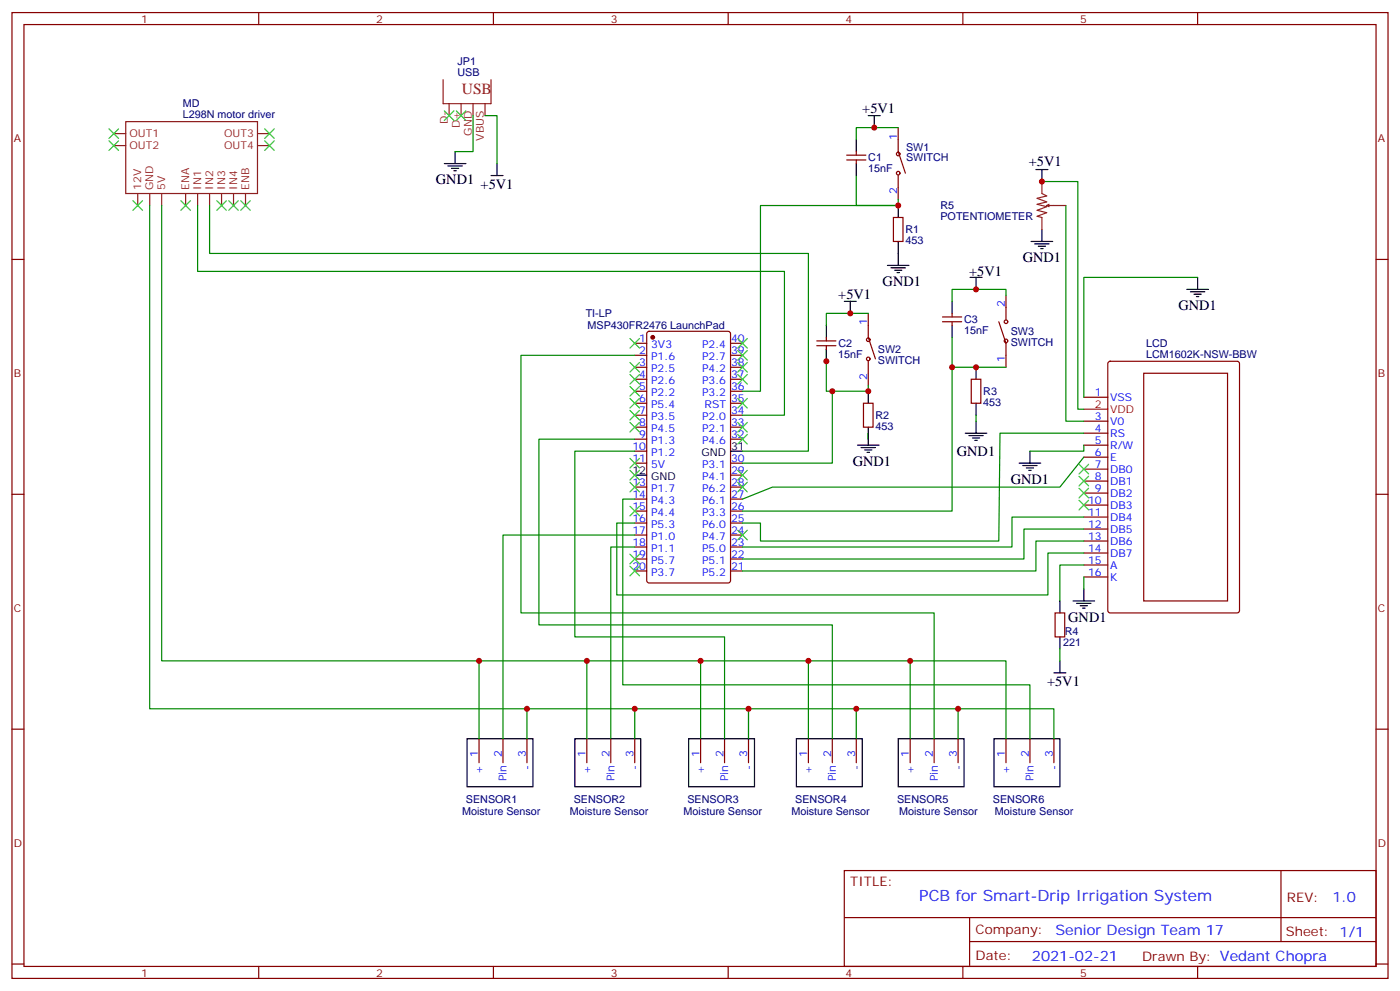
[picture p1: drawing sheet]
<svg xmlns="http://www.w3.org/2000/svg" width="412mm" height="292mm" viewBox="0 0 412 292" stroke-linecap="round" stroke-linejoin="round" font-family="sans-serif">
<g fill="none" stroke="#870000" stroke-width=".35">
<path d="M3.5 3.7h405.4v284.3h-405.4zM7.1 7.2h398.2v277.3h-398.2zM76.2 3.7v3.5M145.3 3.7v3.5M214.5 3.7v3.5M283.6 3.7v3.5M352.8 3.7v3.5M264.6 37.6v7l2.1 6.4M249.4 47.1h5.7M249.4 45.7h5.7M252.2 44.6v1.1M252.2 47.1v1.1"/>
<path d="M264.6 51.7v7M3.5 76.4h3.6M263.2 64h2.8v7.1h-2.8zM405.3 76.4h3.6M190.7 97.7l.5-.2h23.3l.6 .5 .1 72.9-.5 .7h-23.5l-.6-.4-.1-73zM243.4 99.3v1.1M255.8 92.3v7l2.1 6.4M277.6 94.7h5.7M277.6 93.3h5.7M280.5 92.3v1M280.5 94.7v1.1M294.2 94.7l2.1 6.4v7"/>
<path d="M296.3 87v7M187 101.1h3.5M187 104.6h3.5M187 108.1h3.5M187 111.7h3.5M187 115.2h3.5M187 118.7h3.5M215.2 101.1h3.5M215.2 104.6h3.5M215.2 108.1h3.5M215.2 111.7h3.5M215.2 115.2h3.5"/>
<path d="M215.2 118.7h3.5M240.6 101.8h5.6M240.6 100.4h5.6M243.4 101.8v1M254.4 118.7h2.8v7.1h-2.8zM255.8 106.4v7M286.1 111.7h2.8v7h-2.8zM319.3 116.9h7M326.6 106.6l.4-.2h37.4l.7 .4v72.9l-.4 .7h-37.7l-.6-.4-.1-72.9zM336.9 109.9h24.7v67h-24.7zM187 122.2h3.5M187 125.8h3.5"/>
<path d="M187 129.3h3.5M187 132.8h3.5M187 136.3h3.5M215.2 122.2h3.5M215.2 125.8h3.5M215.2 129.3h3.5M215.2 136.3h3.5M215.2 139.9h3.5M319.3 124h7M319.3 127.5h7M319.3 131.1h7M319.3 134.6h7"/>
<path d="M319.3 138.1h7M3.5 145.5h3.6M187 143.4h3.5M187 146.9h3.5M187 150.5h3.5M187 154h3.5M187 157.5h3.5M215.2 143.4h3.5M215.2 146.9h3.5M215.2 150.5h3.5M215.2 154h3.5M215.2 157.5h3.5"/>
<path d="M319.3 141.6h7M319.3 145.2h7M319.3 148.7h7M319.3 152.2h7M319.3 155.8h7M319.3 159.3h7M405.3 145.5h3.6M187 161h3.5M187 164.6h3.5M187 168.1h3.5M215.2 161h3.5M215.2 164.6h3.5"/>
<path d="M215.2 168.1h3.5M319.3 162.8h7M319.3 166.3h7M319.3 169.9h7M310.8 180.4h2.8v7.1h-2.8zM3.5 214.7h3.6M141.1 217.5v7M148.2 217.5v7M155.2 217.5v7M172.9 217.5v7M179.9 217.5v7M187 217.5v7"/>
<path d="M206.4 217.5v7M213.4 217.5v7M220.5 217.5v7M238.1 217.5v7M245.2 217.5v7M252.2 217.5v7M268.1 217.5v7M275.2 217.5v7M282.2 217.5v7M296.3 217.5v7M303.4 217.5v7M310.4 217.5v7"/>
<path d="M405.3 214.7h3.6M248.7 256.3h156.6v28.2h-156.6zM377.3 256.3v20.9M248.7 270.1h156.5M285.6 277.2h119.6M285.6 270.1v14.2M3.5 283.8h3.6M76.2 284.5v3.5M145.3 284.5v3.5M214.5 284.5v3.5M283.6 284.5v3.5M352.8 284.5v3.5"/>
<path d="M405.3 283.8h3.6"/>
<circle cx="264.6" cy="51" r=".53"/>
<circle cx="264.6" cy="45.3" r=".53"/>
<circle cx="296.3" cy="94.7" r=".53"/>
<circle cx="255.8" cy="105.7" r=".53"/>
<circle cx="255.8" cy="100" r=".53"/>
<circle cx="296.3" cy="100.4" r=".53"/>
</g>
<g fill="none" stroke="#8c2424" stroke-width=".35">
<path d="M33.5 39.3h3.5M37 35.8h38.8v21.2h-38.8zM75.8 39.3h3.6M130.5 23.5v7h14.1v-7M132.3 30.5v3.5M135.8 30.5v3.5M139.3 30.5v3.5M142.9 30.5v3.5M33.5 42.9h3.5M40.6 57v3.5M44.1 57v3.5M47.6 57v3.5"/>
<path d="M54.7 57v3.5M58.2 57v3.5M61.7 57v3.5M65.3 57v3.5M68.8 57v3.5M72.3 57v3.5M75.8 42.9h3.6M306.9 53.4v3.6l1.4 .7-2.8 .7 2.8 1-2.8 .7 2.8 .8-2.8 1 2.8 .7-2.8 1.1 1.4 .3v3.6M308.3 60.5h5.7M308.3 60.5l.7 .4M309 60.1l-.7 .4"/>
</g>
<path d="M319.3 120.5h7" fill="none" stroke="#f00" stroke-width=".35"/>
<circle cx="192.3" cy="99.3" r=".53" fill="#870000" stroke="#870000" stroke-width=".35"/>
<g fill="none" stroke="#000" stroke-width=".35">
<path d="M255.8 34h3.5M257.5 34v3.6M130.9 48.2h6.3M131.9 48.9h4.3M133 49.6h2.1M133.7 50.3h.7M134.1 44.6v3.6M144.6 51.7h3.6M146.4 48.2v3.5M252.2 41.1v3.5M252.2 48.2v3.5M305.2 49.9h3.5"/>
<path d="M306.9 49.9v3.5M261.4 78.1h6.4M262.5 78.8h4.2M263.5 79.6h2.1M264.6 60.5v3.5M264.6 71.1v7M303.7 71.1h6.4M304.8 71.8h4.2M305.9 72.5h2.1M306.6 73.2h.7M306.9 67.6v3.5M243.4 95.8v3.5"/>
<path d="M248.7 88.7h3.5M250.5 88.7v3.6M264.2 80.3h.7M280.5 88.7v3.6M280.5 95.8v3.5M285.8 81.7h3.5M287.5 81.7v3.5M349.6 85.2h6.4M350.7 85.9h4.2M351.7 86.6h2.1M352.4 87.3h.7M352.8 81.7v3.5"/>
<path d="M243.4 102.8v3.6M255.8 115.2v3.5M287.5 108.1v3.6M287.5 118.7v3.5M187 139.9h3.5M215.2 132.8h3.5M252.6 131.1h6.3M253.6 131.8h4.3M254.7 132.5h2.1M255.4 133.2h.7M255.8 125.8v5.3M284.3 127.5h6.4"/>
<path d="M285.4 128.2h4.2M286.5 128.9h2.1M287.2 129.6h.7M287.5 124v3.5M300.2 136.3h6.4M301.3 137.1h4.2M302.3 137.8h2.1M303 138.5h.7M303.4 132.8v3.5M312.2 176.9v3.5M316.1 176.9h6.3M317.1 177.6h4.3"/>
<path d="M318.2 178.3h2.1M318.9 179h.7M319.3 173.4v3.5M310.4 198.1h3.6M312.2 187.5v3.5M312.2 194.6v3.5M137.6 217.5h19.4v14.1h-19.4zM169.3 217.5h19.4v14.1h-19.4zM202.8 217.5h19.4v14.1h-19.4zM234.6 217.5h19.4v14.1h-19.4zM264.6 217.5h19.4v14.1h-19.4zM292.8 217.5h19.4v14.1h-19.4z"/>
</g>
<g fill="none" stroke="#008700" stroke-width=".35">
<path d="M139.3 34v10.6h-5.2M142.9 34h3.5v14.2M264.6 37.6h-12.4v3.5M252.2 51.7v8.8h12.4M264.6 58.7v1.8M306.9 53.4h10.6v67.1h1.8M44.1 60.5v148.2h111.1v8.8M47.6 60.5v134.1h93.5v22.9M58.2 60.5v19.4h172.9v42.3h-12.4M61.7 60.5v14.1h176.4v58.2h-19.4M264.6 60.5h-40.6v54.7h-5.3M314 60.5v63.5h5.3"/>
<path d="M255.8 92.3h-12.4v3.5M280.5 99.3v8.8h15.8M296.3 87v-1.8h-15.8v3.5M352.8 81.7h-33.5v35.2M187 104.6h-33.5v75.8h121.7v37.1M243.4 102.8v12.4h1.8M255.8 113.4v1.8h-10.6v21.1h-26.5M280.5 108.1v42.4h-61.8M187 132.8h-17.7v54.7h44.1v30M187 129.3h-28.3v54.7h86.5v33.5M255.8 127.5v1.8M287.5 122.2v1.8"/>
<path d="M319.3 134.6l-7.1 8.8h-84.7l-8.8 3.5M319.3 131.1v1.7h-15.9M319.3 127.5h-24.7l-.4 31.8h-70.2v-5.3h-5.3M187 154h-5.3v21.2h127v-12.4h10.6M187 157.5h-38.8v60M187 146.9h-3.6v54.7h120v15.9M319.3 159.3h-14.1v8.8h-86.5M319.3 155.8h-17.7v8.8h-82.9M319.3 152.2h-21.2v8.8h-79.4M187 161h-7.1v56.5M319.3 166.3h-7.1v10.6M319.3 169.9v3.5"/>
<path d="M141.1 194.6h31.8v22.9M172.9 194.6h33.5v22.9M206.4 194.6h31.7v22.9M238.1 194.6h30v22.9M268.1 194.6h28.2v22.9M312.2 191v3.6M155.2 208.7h31.8v8.8M187 208.7h33.5v8.8M220.5 208.7h31.7v8.8M252.2 208.7h30v8.8M282.2 208.7h28.2v8.8"/>
</g>
<g fill="none" stroke="#3c3" stroke-width=".35">
<path d="M32.1 37.9l2.8 2.8M34.9 37.9l-2.8 2.8M78 37.9l2.8 2.8M80.8 37.9l-2.8 2.8M130.9 32.6l2.8 2.9M133.7 32.6l-2.8 2.9M134.4 32.6l2.8 2.9M137.2 32.6l-2.8 2.9M32.1 41.5l2.8 2.8M34.9 41.5l-2.8 2.8M39.2 59.1l2.8 2.8M42 59.1l-2.8 2.8"/>
<path d="M53.3 59.1l2.8 2.8M56.1 59.1l-2.8 2.8M63.9 59.1l2.8 2.8M66.7 59.1l-2.8 2.8M67.4 59.1l2.8 2.8M70.2 59.1l-2.8 2.8M70.9 59.1l2.8 2.8M73.7 59.1l-2.8 2.8M78 41.5l2.8 2.8M80.8 41.5l-2.8 2.8M185.6 99.7l2.8 2.8M188.4 99.7l-2.8 2.8"/>
<path d="M217.3 99.7l2.8 2.8M220.1 99.7l-2.8 2.8M185.6 117.3l2.8 2.8M185.6 113.8l2.8 2.8M185.6 110.2l2.8 2.9M185.6 106.7l2.8 2.8M188.4 117.3l-2.8 2.8M188.4 113.8l-2.8 2.8M188.4 110.2l-2.8 2.9M188.4 106.7l-2.8 2.8M217.3 103.2l2.8 2.8M217.3 106.7l2.8 2.8"/>
<path d="M217.3 110.2l2.8 2.9M217.3 117.3l2.8 2.8M220.1 110.2l-2.8 2.9M220.1 103.2l-2.8 2.8M220.1 106.7l-2.8 2.8M220.1 117.3l-2.8 2.8M185.6 138.5l2.8 2.8M185.6 134.9l2.8 2.9M185.6 124.4l2.8 2.8M185.6 120.8l2.8 2.8M188.4 138.5l-2.8 2.8M188.4 134.9l-2.8 2.9"/>
<path d="M188.4 124.4l-2.8 2.8M188.4 120.8l-2.8 2.8M217.3 124.4l2.8 2.8M217.3 127.9l2.8 2.8M217.3 138.5l2.8 2.8M220.1 124.4l-2.8 2.8M220.1 127.9l-2.8 2.8M220.1 138.5l-2.8 2.8M317.9 136.7l2.8 2.8M320.7 136.7l-2.8 2.8M185.6 142l2.8 2.8M185.6 149l2.8 2.9"/>
<path d="M188.4 142l-2.8 2.8M188.4 149l-2.8 2.9M217.3 142l2.8 2.8M217.3 156.1l2.8 2.8M220.1 142l-2.8 2.8M220.1 156.1l-2.8 2.8M317.9 140.2l2.8 2.9M317.9 143.8l2.8 2.8M317.9 147.3l2.8 2.8M320.7 140.2l-2.8 2.9M320.7 143.8l-2.8 2.8M320.7 147.3l-2.8 2.8"/>
<path d="M185.6 166.7l2.8 2.8M185.6 163.2l2.8 2.8M188.4 166.7l-2.8 2.8M188.4 163.2l-2.8 2.8"/>
</g>
<g fill="#c00">
<circle cx="245.2" cy="115.2" r=".88"/>
<circle cx="280.5" cy="108.1" r=".88"/>
<circle cx="155.2" cy="208.7" r=".88"/>
<circle cx="187" cy="208.7" r=".88"/>
<circle cx="220.5" cy="208.7" r=".88"/>
<circle cx="252.2" cy="208.7" r=".88"/>
<circle cx="282.2" cy="208.7" r=".88"/>
<circle cx="141.1" cy="194.6" r=".88"/>
<circle cx="172.9" cy="194.6" r=".88"/>
<circle cx="206.4" cy="194.6" r=".88"/>
<circle cx="238.1" cy="194.6" r=".88"/>
<circle cx="268.1" cy="194.6" r=".88"/>
<circle cx="243.4" cy="106.4" r=".88"/>
<circle cx="264.6" cy="60.5" r=".88"/>
<circle cx="257.5" cy="37.6" r=".88"/>
<circle cx="287.5" cy="85.2" r=".88"/>
<circle cx="250.5" cy="92.3" r=".88"/>
<circle cx="306.9" cy="53.4" r=".88"/>
<circle cx="255.8" cy="115.2" r=".88"/>
<circle cx="287.5" cy="108.1" r=".88"/>
</g>
<text font-size="4.6" fill="#8d2323" x="136" y="27.6">USB</text>
<text font-size="4.6" fill="#00f" x="270.8" y="265.3">PCB for Smart-Drip Irrigation System</text>
<g font-size="4.2">
<text x="254" y="33.3">+5V1</text>
<text x="303" y="48.7">+5V1</text>
<text x="128.4" y="54.2">GND1</text>
<text x="141.6" y="55.6">+5V1</text>
<text x="301.3" y="77.1">GND1</text>
<text x="285.5" y="81.3">+5V1</text>
<text x="246.9" y="88">+5V1</text>
<text x="260" y="84.2">GND1</text>
<text x="347.1" y="91.4">GND1</text>
<text x="251.2" y="137.1">GND1</text>
<text x="281.9" y="134.3">GND1</text>
<text x="297.8" y="142.4">GND1</text>
<text x="314.7" y="183">GND1</text>
<text x="308.4" y="202">+5V1</text>
</g>
<g font-size="4.2" fill="#00f">
<text x="392.5" y="265.6">1.0</text>
<text x="310.9" y="275.1">Senior Design Team 17</text>
<text x="304" y="282.9">2021-02-21</text>
</g>
<g font-size="3.9" fill="#800">
<text x="250.5" y="260.9">TITLE:</text>
<text x="379.1" y="265.6">REV:</text>
<text x="287.4" y="275.1">Company:</text>
<text x="378.7" y="275.7">Sheet: 1/1</text>
<text x="287.4" y="282.8">Date:</text>
<text x="336.4" y="282.8">Drawn By: Vedant Chopra</text>
</g>
<g font-size="3.2" fill="#800">
<text x="41.6" y="6.7">1</text>
<text x="110.8" y="6.7">2</text>
<text x="179.9" y="6.7">3</text>
<text x="249.1" y="6.7">4</text>
<text x="318.2" y="6.7">5</text>
<text x="4.1" y="41.8">A</text>
<text x="405.9" y="41.8">A</text>
<text x="4.1" y="110.9">B</text>
<text x="405.9" y="110.9">B</text>
<text x="4.1" y="180.1">C</text>
<text x="405.9" y="180.1">C</text>
<text x="4.1" y="249.2">D</text>
<text x="405.9" y="249.2">D</text>
<text x="41.6" y="287.5">1</text>
<text x="110.8" y="287.5">2</text>
<text x="179.9" y="287.5">3</text>
<text x="249.1" y="287.5">4</text>
<text x="318.2" y="287.5">5</text>
</g>
<g font-size="3.2" fill="#000080">
<text x="134.8" y="22.4">USB</text>
<text x="134.8" y="19.2">JP1</text>
<text x="53.9" y="34.7">L298N motor driver</text>
<text x="53.9" y="31.4">MD</text>
<text x="255.8" y="47.4">C1</text>
<text x="266.9" y="47.5">SWITCH</text>
<text x="266.9" y="44.4">SW1</text>
<text x="255.8" y="50.6">15nF</text>
<text x="277" y="64.9">POTENTIOMETER</text>
<text x="277" y="61.6">R5</text>
<text x="266.7" y="71.8">453</text>
<text x="266.7" y="68.6">R1</text>
<text x="172.5" y="93.4">TI-LP</text>
<text x="284" y="95.1">C3</text>
<text x="173.1" y="96.9">MSP430FR2476 LaunchPad</text>
<text x="284" y="98.2">15nF</text>
<text x="297.7" y="101.9">SWITCH</text>
<text x="297.7" y="98.7">SW3</text>
<text x="246.9" y="105.3">15nF</text>
<text x="246.9" y="102.1">C2</text>
<text x="258.6" y="107.2">SWITCH</text>
<text x="258.6" y="104">SW2</text>
<text x="337.6" y="105.3">LCM1602K-NSW-BBW</text>
<text x="337.6" y="102.1">LCD</text>
<text x="289.6" y="119.4">453</text>
<text x="289.6" y="116.2">R3</text>
<text x="257.9" y="123.3">R2</text>
<text x="257.9" y="126.5">453</text>
<text x="313.2" y="190.3">221</text>
<text x="313.6" y="186.8">R4</text>
<text x="136.1" y="239.8">Moisture Sensor</text>
<text x="137.2" y="236.3">SENSOR1</text>
<text x="167.9" y="239.8">Moisture Sensor</text>
<text x="169" y="236.3">SENSOR2</text>
<text x="201.4" y="239.8">Moisture Sensor</text>
<text x="202.5" y="236.3">SENSOR3</text>
<text x="233.1" y="239.8">Moisture Sensor</text>
<text x="234.3" y="236.3">SENSOR4</text>
<text x="264.2" y="236.3">SENSOR5</text>
<text x="264.9" y="239.8">Moisture Sensor</text>
<text x="292.5" y="236.3">SENSOR6</text>
<text x="293.1" y="239.8">Moisture Sensor</text>
</g>
<g font-size="3.2" fill="#8d2323">
<text x="38.1" y="40.4">OUT1</text>
<text x="66" y="40.4">OUT3</text>
<text x="131.9" y="36.5" transform="rotate(-90 131.9 36.5)">D-</text>
<text x="135.5" y="37.7" transform="rotate(-90 135.5 37.7)">D+</text>
<text x="139" y="39.9" transform="rotate(-90 139 39.9)">GND</text>
<text x="142.5" y="41.5" transform="rotate(-90 142.5 41.5)">VBUS</text>
<text x="38.1" y="43.9">OUT2</text>
<text x="66" y="43.9">OUT4</text>
<text x="41.6" y="55.9" transform="rotate(-90 41.6 55.9)">12V</text>
<text x="45.2" y="55.9" transform="rotate(-90 45.2 55.9)">GND</text>
<text x="48.7" y="55.9" transform="rotate(-90 48.7 55.9)">5V</text>
<text x="55.7" y="55.9" transform="rotate(-90 55.7 55.9)">ENA</text>
<text x="59.3" y="55.9" transform="rotate(-90 59.3 55.9)">IN1</text>
<text x="62.8" y="55.9" transform="rotate(-90 62.8 55.9)">IN2</text>
<text x="66.3" y="55.9" transform="rotate(-90 66.3 55.9)">IN3</text>
<text x="69.8" y="55.9" transform="rotate(-90 69.8 55.9)">IN4</text>
<text x="73.4" y="55.9" transform="rotate(-90 73.4 55.9)">ENB</text>
</g>
<g font-size="3.2" fill="#00f">
<text x="264.2" y="41.1" transform="rotate(-90 264.2 41.1)">1</text>
<text x="264.2" y="57.2" transform="rotate(-90 264.2 57.2)">2</text>
<text x="255.4" y="95.8" transform="rotate(-90 255.4 95.8)">1</text>
<text x="296" y="90.5" transform="rotate(-90 296 90.5)">2</text>
<text x="188.3" y="100.7">1</text>
<text x="215.4" y="100.7">40</text>
<text x="188.3" y="104.2">2</text>
<text x="188.3" y="107.8">3</text>
<text x="191.8" y="102.5">3V3</text>
<text x="191.8" y="106">P1.6</text>
<text x="206.8" y="106">P2.7</text>
<text x="206.8" y="102.5">P2.4</text>
<text x="215.4" y="107.8">38</text>
<text x="215.4" y="104.2">39</text>
<text x="296" y="106.6" transform="rotate(-90 296 106.6)">1</text>
<text x="188.3" y="111.3">4</text>
<text x="191.8" y="109.5">P2.5</text>
<text x="191.8" y="113.1">P2.6</text>
<text x="206.8" y="113.1">P3.6</text>
<text x="206.8" y="109.5">P4.2</text>
<text x="215.4" y="111.3">37</text>
<text x="255.4" y="111.9" transform="rotate(-90 255.4 111.9)">2</text>
<text x="188.3" y="114.8">5</text>
<text x="188.3" y="118.4">6</text>
<text x="191.8" y="116.6">P2.2</text>
<text x="206.8" y="116.6">P3.2</text>
<text x="215.4" y="118.4">35</text>
<text x="215.4" y="114.8">36</text>
<text x="322.5" y="116.6">1</text>
<text x="327" y="118">VSS</text>
<text x="188.3" y="121.9">7</text>
<text x="188.3" y="125.4">8</text>
<text x="191.8" y="120.1">P5.4</text>
<text x="191.8" y="123.6">P3.5</text>
<text x="206.8" y="123.6">P2.0</text>
<text x="207.6" y="120.1">RST</text>
<text x="215.4" y="125.4">33</text>
<text x="215.4" y="121.9">34</text>
<text x="322.5" y="123.6">3</text>
<text x="327" y="125.1">V0</text>
<text x="188.3" y="128.9">9</text>
<text x="191.8" y="127.2">P4.5</text>
<text x="191.8" y="130.7">P1.3</text>
<text x="206.8" y="130.7">P4.6</text>
<text x="206.8" y="127.2">P2.1</text>
<text x="215.4" y="128.9">32</text>
<text x="322.5" y="127.2">4</text>
<text x="322.5" y="130.7">5</text>
<text x="327" y="128.6">RS</text>
<text x="186.3" y="132.5">10</text>
<text x="186.3" y="136">11</text>
<text x="191.8" y="134.2">P1.2</text>
<text x="191.8" y="137.8">5V</text>
<text x="206.8" y="137.8">P3.1</text>
<text x="215.4" y="136">30</text>
<text x="322.5" y="134.2">6</text>
<text x="322.5" y="137.8">7</text>
<text x="327" y="132.1">R/W</text>
<text x="327" y="135.6">E</text>
<text x="186.3" y="143.1">13</text>
<text x="206.8" y="141.3">P4.1</text>
<text x="215.4" y="143.1">28</text>
<text x="215.4" y="139.5">29</text>
<text x="322.5" y="141.3">8</text>
<text x="327" y="139.2">DB0</text>
<text x="327" y="142.7">DB1</text>
<text x="186.3" y="146.6">14</text>
<text x="191.8" y="144.8">P1.7</text>
<text x="191.8" y="148.3">P4.3</text>
<text x="206.8" y="148.3">P6.1</text>
<text x="206.8" y="144.8">P6.2</text>
<text x="215.4" y="146.6">27</text>
<text x="320.5" y="148.3">10</text>
<text x="322.5" y="144.8">9</text>
<text x="327" y="146.2">DB2</text>
<text x="327" y="149.8">DB3</text>
<text x="186.3" y="150.1">15</text>
<text x="186.3" y="153.6">16</text>
<text x="191.8" y="151.9">P4.4</text>
<text x="191.8" y="155.4">P5.3</text>
<text x="206.8" y="155.4">P6.0</text>
<text x="206.8" y="151.9">P3.3</text>
<text x="215.4" y="153.6">25</text>
<text x="215.4" y="150.1">26</text>
<text x="320.5" y="151.9">11</text>
<text x="320.5" y="155.4">12</text>
<text x="327" y="153.3">DB4</text>
<text x="186.3" y="157.2">17</text>
<text x="186.3" y="160.7">18</text>
<text x="191.8" y="158.9">P1.0</text>
<text x="206.8" y="158.9">P4.7</text>
<text x="215.4" y="160.7">23</text>
<text x="215.4" y="157.2">24</text>
<text x="320.5" y="158.9">13</text>
<text x="327" y="156.8">DB5</text>
<text x="327" y="160.3">DB6</text>
<text x="186.3" y="164.2">19</text>
<text x="186.3" y="167.7">20</text>
<text x="191.8" y="162.5">P1.1</text>
<text x="191.8" y="166">P5.7</text>
<text x="206.8" y="166">P5.1</text>
<text x="206.8" y="162.5">P5.0</text>
<text x="215.4" y="167.7">21</text>
<text x="215.4" y="164.2">22</text>
<text x="320.5" y="162.5">14</text>
<text x="320.5" y="166">15</text>
<text x="327" y="163.9">DB7</text>
<text x="327" y="167.4">A</text>
<text x="191.8" y="169.5">P3.7</text>
<text x="206.8" y="169.5">P5.2</text>
<text x="320.5" y="169.5">16</text>
<text x="327" y="170.9">K</text>
<text x="140.8" y="222.8" transform="rotate(-90 140.8 222.8)">1</text>
<text x="142.2" y="227.8" transform="rotate(-90 142.2 227.8)">+</text>
<text x="147.8" y="222.8" transform="rotate(-90 147.8 222.8)">2</text>
<text x="154.9" y="222.8" transform="rotate(-90 154.9 222.8)">3</text>
<text x="156.3" y="226.7" transform="rotate(-90 156.3 226.7)">-</text>
<text x="172.5" y="222.8" transform="rotate(-90 172.5 222.8)">1</text>
<text x="173.9" y="227.8" transform="rotate(-90 173.9 227.8)">+</text>
<text x="179.6" y="222.8" transform="rotate(-90 179.6 222.8)">2</text>
<text x="186.6" y="222.8" transform="rotate(-90 186.6 222.8)">3</text>
<text x="188" y="226.7" transform="rotate(-90 188 226.7)">-</text>
<text x="206" y="222.8" transform="rotate(-90 206 222.8)">1</text>
<text x="207.4" y="227.8" transform="rotate(-90 207.4 227.8)">+</text>
<text x="213.1" y="222.8" transform="rotate(-90 213.1 222.8)">2</text>
<text x="220.1" y="222.8" transform="rotate(-90 220.1 222.8)">3</text>
<text x="221.5" y="226.7" transform="rotate(-90 221.5 226.7)">-</text>
<text x="237.8" y="222.8" transform="rotate(-90 237.8 222.8)">1</text>
<text x="239.2" y="227.8" transform="rotate(-90 239.2 227.8)">+</text>
<text x="244.8" y="222.8" transform="rotate(-90 244.8 222.8)">2</text>
<text x="251.9" y="222.8" transform="rotate(-90 251.9 222.8)">3</text>
<text x="253.3" y="226.7" transform="rotate(-90 253.3 226.7)">-</text>
<text x="267.8" y="222.8" transform="rotate(-90 267.8 222.8)">1</text>
<text x="269.2" y="227.8" transform="rotate(-90 269.2 227.8)">+</text>
<text x="274.8" y="222.8" transform="rotate(-90 274.8 222.8)">2</text>
<text x="281.9" y="222.8" transform="rotate(-90 281.9 222.8)">3</text>
<text x="283.3" y="226.7" transform="rotate(-90 283.3 226.7)">-</text>
<text x="296" y="222.8" transform="rotate(-90 296 222.8)">1</text>
<text x="297.4" y="227.8" transform="rotate(-90 297.4 227.8)">+</text>
<text x="303" y="222.8" transform="rotate(-90 303 222.8)">2</text>
<text x="310.1" y="222.8" transform="rotate(-90 310.1 222.8)">3</text>
<text x="311.5" y="226.7" transform="rotate(-90 311.5 226.7)">-</text>
<text x="149.2" y="230" transform="rotate(-90 149.2 230)">Pin</text>
<text x="181" y="230" transform="rotate(-90 181 230)">Pin</text>
<text x="214.5" y="230" transform="rotate(-90 214.5 230)">Pin</text>
<text x="246.2" y="230" transform="rotate(-90 246.2 230)">Pin</text>
<text x="276.2" y="230" transform="rotate(-90 276.2 230)">Pin</text>
<text x="304.4" y="230" transform="rotate(-90 304.4 230)">Pin</text>
</g>
<g font-size="3.2" fill="#f00">
<text x="322.5" y="120.1">2</text>
<text x="327" y="121.5">VDD</text>
</g>
<g font-size="3.2">
<text x="206.6" y="134.2">GND</text>
<text x="215.4" y="132.5">31</text>
<text x="186.3" y="139.5">12</text>
<text x="191.8" y="141.3">GND</text>
</g>
</svg>
